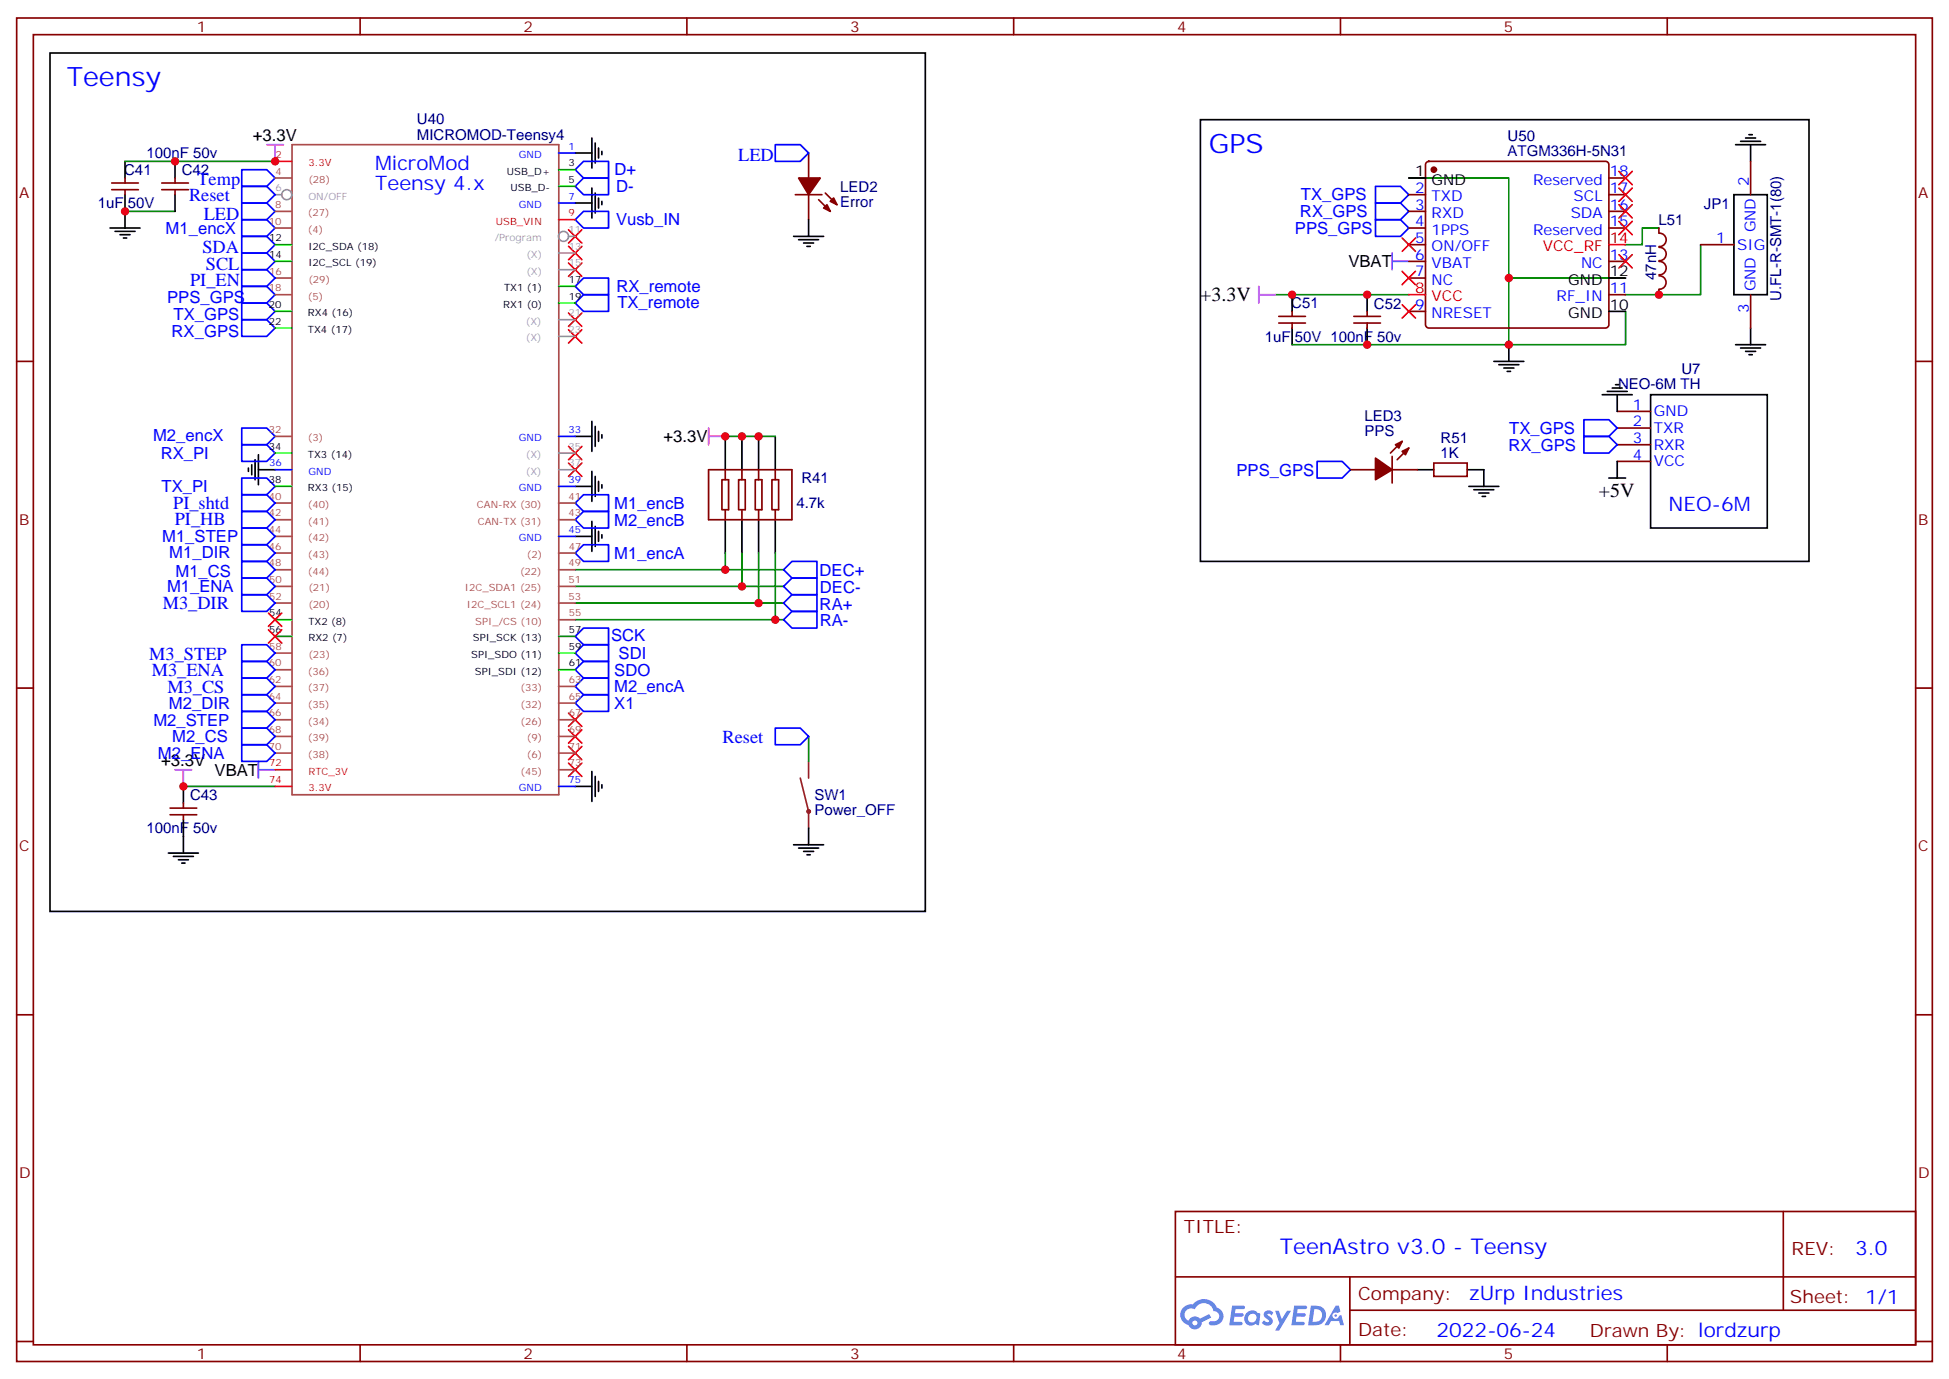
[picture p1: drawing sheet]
<svg xmlns="http://www.w3.org/2000/svg" width="412mm" height="292mm" viewBox="0 0 412 292" stroke-linecap="round" stroke-linejoin="round" font-family="sans-serif">
<g fill="none" stroke="#870000" stroke-width=".35">
<path d="M3.5 3.8h405.4v284.3h-405.4zM7.1 7.3h398.2v277.3h-398.2zM76.2 3.8v3.5M145.3 3.8v3.5M214.5 3.8v3.5M283.6 3.8v3.5M352.8 3.8v3.5M3.5 76.5h3.6M405.3 76.5h3.6M3.5 145.6h3.6M405.3 145.6h3.6M3.5 214.8h3.6"/>
<path d="M405.3 214.8h3.6M248.7 256.4h156.6v28.2h-156.6zM377.3 256.4v20.9M248.7 270.2h156.5M285.6 277.3h119.6M285.6 270.2v14.2M3.5 283.9h3.6M76.2 284.6v3.5M145.3 284.6v3.5M214.5 284.6v3.5M283.6 284.6v3.5M352.8 284.6v3.5"/>
<path d="M405.3 283.9h3.6"/>
</g>
<g fill="#5487ff">
<path d="M267.7 277.6a1.22 1.22 0 0 1 1.7 .2l-.4 .6a.47 .47 0 0 0-.3-.4 .47 .47 0 0 0-.5 .2v.1a1.55 1.55 0 0 1 1.1 1.5 1.34 1.34 0 0 1-2.3 .2l.5-.6 .7 .5a.29 .29 0 0 0 .3-.3 .29 .29 0 0 0-.2-.3 1.04 1.04 0 0 1-.6-1.7z"/>
<path d="M260.7 276.3h2.1a.43 .43 0 0 1 .5 .1 .43 .43 0 0 1 .1 .5l-.3 .2h-1.7l-.1 .8h1.5a.37 .37 0 0 1 .3 .4 .37 .37 0 0 1-.3 .4h-1.6l-.2 1.1h1.3a.43 .43 0 0 1 .5 0 .43 .43 0 0 1 .1 .5l-.3 .2h-2.5z"/>
<path d="M273.8 276.3h2.2a.43 .43 0 0 1 .4 .1 .43 .43 0 0 1 .1 .5l-.3 .2h-1.6l-.2 .8h1.6a.37 .37 0 0 1 .3 .4 .37 .37 0 0 1-.4 .4h-1.6l-.1 1.1h1.3a.43 .43 0 0 1 .4 0 .43 .43 0 0 1 .1 .5l-.3 .2h-2.4z"/>
<path d="M282.6 276.3h.7l.3 1.3-.6 .3a.69 .69 0 0 0-1 .3 .69 .69 0 0 0 .4 .9 .69 .69 0 0 0 .9-.6l.5-.2 .6 2.2h-.8l-.2-.9h-1.8l-.5 .9h-.8z"/>
<path d="M269.8 277.4h.8l.6 1.8 1.1-1.8h.9l-2.6 4.2h-.8l.9-1.5z"/>
<path d="M277.4 276.3l-.6 4.2h1.3a2.11 2.11 0 0 0 2.5-2.1 2.11 2.11 0 0 0-2.5-2.1zM278.1 277.1a1.39 1.39 0 0 1 1.7 1.4 1.39 1.39 0 0 1-1.8 1.3h-.3z"/>
<path d="M263.7 277.9a1.47 1.47 0 0 0-.1 2.1 1.47 1.47 0 0 0 2.1 .2l.7 .3 .3-2.3-.2-.3h-.4a1.49 1.49 0 0 0-2.4 0zM264.4 278.3a.92 .92 0 0 1 1.5 .5 .92 .92 0 0 1-1.3 1.1 .9 .9 0 0 1-.2-1.6z"/>
<path d="M250.4 276.7a2.18 2.18 0 0 0 1.1 3.7 1.44 1.44 0 0 0 1.6 .9 1.44 1.44 0 0 0 1.2-1.4l2-1.1-.5-.7-1.9 1a1.47 1.47 0 0 0-2.4 .4 1.39 1.39 0 0 1-.7-1.9 1.39 1.39 0 0 1 2-.5 2.08 2.08 0 0 1 2.2-1.3 2.08 2.08 0 0 1 1.8 1.7 1.07 1.07 0 0 1 1.2 1 1.07 1.07 0 0 1-1 1.1h-.7a.43 .43 0 0 0-.5 .4 .43 .43 0 0 0 .4 .5 2 2 0 0 0 2.4-1 2 2 0 0 0-.7-2.6l-.4-.2a2.98 2.98 0 0 0-5.1-.6l-1.1 .1zM252.3 280a.55 .55 0 0 1 1.1 0 .55 .55 0 0 1-1.1 0z"/>
<circle cx="282.6" cy="278.4" r=".26"/>
</g>
<g fill="none" stroke="#000" stroke-width=".35">
<path d="M10.6 11.2h185.2v181.7h-185.2zM26.5 34.1v3.6M37 34.1v3.6M121.7 32.4h3.5M125.2 29.2v6.4M125.2 39.8v6.3M125.9 30.3v4.2M126.6 31.3v2.1M127.4 32v.7M254 25.3h128.8v93.5h-128.8zM298.1 37.7h3.5M367.2 30.6h6.4"/>
<path d="M368.3 29.9h4.2M369.4 29.2h2.1M370.1 28.5h.7M370.4 30.6v3.5M23.3 48.3h6.3M24.3 49h4.3M25.4 49.7h2.1M26.1 50.4h.7M26.5 41.2v7.1M37 41.2v3.5M121.7 43h3.5M125.9 40.9v4.2"/>
<path d="M126.6 41.9v2.1M127.4 42.6v.7M167.9 50h6.4M169 50.7h4.2M170 51.4h2.2M170.7 52.1h.7M171.1 46.5v3.5M340.4 58.8h3.6M366.9 41.2h7v21.2h-7zM273.4 62.4v3.5M273.4 69.4v3.6M289.3 62.4v3.5"/>
<path d="M289.3 69.4v3.6M316.1 76.5h6.3M317.1 77.2h4.3M318.2 77.9h2.1M318.9 78.6h.7M319.3 73v3.5M340.4 65.9h3.6M367.2 73h6.4M368.3 73.7h4.2M369.4 74.4h2.1M370.1 75.1h.7M370.4 69.4v3.6"/>
<path d="M52.6 99.1v.7M53.3 98.4v2.1M54 97.3v4.2M54.7 99.4h3.5M54.7 96.2v6.4M121.7 92.4h3.5M125.2 89.2v6.3M125.2 99.8v6.3M125.9 90.2v4.3M126.6 91.3v2.1M127.4 92v.7M153.5 92.4v7"/>
<path d="M157 92.4v7M160.5 92.4v7M164 92.4v7M299.9 99.4h3.5M310.4 99.4h3.6v3.5M339 83.5h6.4M340.1 82.8h4.2M341.1 82.1h2.2M341.8 81.4h.7M342.2 83.5v3.6M342.2 97.6v3.6M349.2 83.5h24.7v28.3h-24.7z"/>
<path d="M121.7 113.5h3.5M121.7 102.9h3.5M125.2 110.3v6.4M125.9 100.8v4.3M125.9 111.4v4.2M126.6 101.9v2.1M126.6 112.5v2.1M127.4 102.6v.7M127.4 113.2v.7M153.5 110v7.1M157 110v7.1M160.5 110v7.1"/>
<path d="M164 110v7.1M310.8 102.9h6.3M311.9 103.6h4.2M312.9 104.4h2.1M313.6 105.1h.7M340.4 101.2h3.6M38.8 166.4v3.6M38.8 173.5v7.1M121.7 166.4h3.5M125.2 163.3v6.3M125.9 164.3v4.3M126.6 165.4v2.1"/>
<path d="M127.4 166.1v.7M167.9 178.8h6.4M169 179.5h4.2M171.1 175.3v3.5M35.6 180.6h6.4M36.7 181.3h4.2M37.7 182h2.2M38.5 182.7h.7M170 180.2h2.2M170.7 180.9h.7"/>
</g>
<g fill="none" stroke="#00f" stroke-width=".35">
<path d="M51.2 35.9h5.2l1.8 1.8-1.8 1.7h-5.2zM51.2 39.4h5.2l1.8 1.8-1.8 1.8h-5.2zM118.2 32.4h3.5M121.7 39.4l1.8-1.7h5.3v3.5h-5.3zM121.7 35.9l1.8-1.8h5.3v3.6h-5.3zM164 30.6h5.3l1.8 1.8-1.8 1.7h-5.3zM291 39.4h5.3l1.8 1.8-1.8 1.8h-5.3zM51.2 50h5.2l1.8 1.8-1.8 1.8h-5.2zM51.2 53.6h5.2l1.8 1.7-1.8 1.8h-5.2zM51.2 43h5.2l1.8 1.7-1.8 1.8h-5.2zM51.2 46.5h5.2l1.8 1.8-1.8 1.7h-5.2zM51.2 57.1h5.2l1.8 1.7-1.8 1.8h-5.2z"/>
<path d="M118.2 43h3.5M121.7 46.5l1.8-1.8h5.3v3.6h-5.3zM291 46.5h5.3l1.8 1.8-1.8 1.7h-5.3zM291 43h5.3l1.8 1.7-1.8 1.8h-5.3zM51.2 64.1h5.2l1.8 1.8-1.8 1.8h-5.2zM51.2 67.7h5.2l1.8 1.7-1.8 1.8h-5.2zM51.2 60.6h5.2l1.8 1.8-1.8 1.7h-5.2zM121.7 60.6l1.8-1.8h5.3v3.6h-5.3zM121.7 64.1l1.8-1.7h5.3v3.5h-5.3zM51.2 94.1h5.2l1.8 1.8-1.8 1.7h-5.2zM51.2 90.6h5.2l1.8 1.8-1.8 1.7h-5.2zM58.2 99.4h3.5"/>
<path d="M118.2 92.4h3.5M278.7 97.6h5.3l1.8 1.8-1.8 1.8h-5.3zM335.1 88.8h5.3l1.8 1.8-1.8 1.8h-5.3zM335.1 92.4h5.3l1.8 1.7-1.8 1.8h-5.3zM51.2 101.2h5.2l1.8 1.7-1.8 1.8h-5.2zM51.2 118.8h5.2l1.8 1.8-1.8 1.7h-5.2zM51.2 115.3h5.2l1.8 1.8-1.8 1.7h-5.2zM51.2 111.8h5.2l1.8 1.7-1.8 1.8h-5.2zM51.2 104.7h5.2l1.8 1.8-1.8 1.7h-5.2zM51.2 108.2h5.2l1.8 1.8-1.8 1.8h-5.2zM118.2 102.9h3.5M118.2 113.5h3.5"/>
<path d="M121.7 117.1l1.8-1.8h5.3v3.5h-5.3zM121.7 106.5l1.8-1.8h5.3v3.5h-5.3zM121.7 110l1.8-1.8h5.3v3.6h-5.3zM51.2 125.9h5.2l1.8 1.7-1.8 1.8h-5.2zM51.2 122.3h5.2l1.8 1.8-1.8 1.8h-5.2zM51.2 136.5h5.2l1.8 1.7-1.8 1.8h-5.2zM51.2 140h5.2l1.8 1.7-1.8 1.8h-5.2zM121.7 134.7l1.8-1.8h5.3v3.6h-5.3zM121.7 138.2l1.8-1.7h5.3v3.5h-5.3zM165.8 131.2l1.8-1.8h5.3v3.5h-5.3zM165.8 127.6l1.8-1.7h5.3v3.5h-5.3zM165.8 124.1l1.8-1.8h5.3v3.6h-5.3z"/>
<path d="M165.8 120.6l1.8-1.8h5.3v3.5h-5.3zM51.2 143.5h5.2l1.8 1.8-1.8 1.7h-5.2zM51.2 147h5.2l1.8 1.8-1.8 1.8h-5.2zM51.2 150.6h5.2l1.8 1.7-1.8 1.8h-5.2zM51.2 154.1h5.2l1.8 1.8-1.8 1.7h-5.2zM51.2 157.6h5.2l1.8 1.8-1.8 1.7h-5.2zM121.7 141.7l1.8-1.7h5.3v3.5h-5.3zM121.7 145.3l1.8-1.8h5.3v3.5h-5.3zM121.7 148.8l1.8-1.8h5.3v3.6h-5.3zM164 154.1h5.3l1.8 1.8-1.8 1.7h-5.3zM118.2 166.4h3.5"/>
</g>
<path d="M56.4 30.6h3.6M58.2 30.6v3.5M266.3 62.4h3.6M266.3 60.6v3.5M149.9 92.4h3.6M149.9 90.6v3.5M37 162.9h3.6M38.8 162.9v3.5" fill="none" stroke="#f0f" stroke-width=".35"/>
<path d="M294.6 55.3h3.5M294.6 53.6v3.5M54.7 162.9h3.5M54.7 161.1v3.6" fill="none" stroke="#90f" stroke-width=".35"/>
<g fill="none" stroke="#f00" stroke-width=".35">
<path d="M58.2 34.1h3.5M342.5 36.3l2.9 2.8M342.5 39.8l2.9 2.8M345.4 36.3l-2.9 2.8M345.4 39.8l-2.9 2.8M118.2 46.5h3.5M120.3 48.6l2.8 2.8M120.3 52.1l2.8 2.9M120.3 55.7l2.8 2.8M123.1 48.6l-2.8 2.8M123.1 52.1l-2.8 2.9M123.1 55.7l-2.8 2.8"/>
<path d="M296.7 57.4l2.8 2.9M296.7 50.4l2.8 2.8M299.5 57.4l-2.8 2.9M299.5 50.4l-2.8 2.8M340.4 51.8h3.6M342.5 43.3l2.9 2.8M342.5 46.8l2.9 2.9M342.5 53.9l2.9 2.8M345.4 43.3l-2.9 2.8M345.4 46.8l-2.9 2.9M345.4 53.9l-2.9 2.8M120.3 66.3l2.8 2.8"/>
<path d="M120.3 69.8l2.8 2.8M123.1 66.3l-2.8 2.8M123.1 69.8l-2.8 2.8M296.7 64.5l2.8 2.8M298.1 62.4h3.5M299.5 64.5l-2.8 2.8M120.3 94.5l2.8 2.8M120.3 98l2.8 2.8M123.1 94.5l-2.8 2.8M123.1 98l-2.8 2.8M56.8 129.8l2.8 2.8M56.8 133.3l2.8 2.8"/>
<path d="M59.6 129.8l-2.8 2.8M59.6 133.3l-2.8 2.8M120.3 150.9l2.8 2.8M120.3 154.4l2.8 2.9M120.3 158l2.8 2.8M123.1 150.9l-2.8 2.8M123.1 154.4l-2.8 2.9M123.1 158l-2.8 2.8M58.2 166.4h3.5M58.2 162.9h3.5M120.3 161.5l2.8 2.8M123.1 161.5l-2.8 2.8"/>
</g>
<g fill="none" stroke="#008700" stroke-width=".35">
<path d="M26.5 34.1h31.7M298.1 37.7h21.2v35.3M26.5 44.7h10.5M319.3 58.8h24.7M351 48.3h-3.5v3.5h-3.5M359.8 51.8v10.6h-15.8M269.9 62.4h28.2M273.4 73h45.9M344 65.9v7.1h-24.7M153.5 92.4h10.5M153.5 117.1v3.5M157 117.1v7"/>
<path d="M160.5 117.1v10.5M164 117.1v14.1M121.7 120.6h44.1M121.7 124.1h44.1M121.7 127.6h44.1M121.7 131.2h44.1M171.1 155.9v5.2M38.8 166.4h19.4"/>
</g>
<g fill="none" stroke="#870000" stroke-width=".35">
<path d="M23.6 38.7h5.7M26.5 37.7v1M34.2 38.7h5.7M37 37.7v1M171.1 32.4v5.3M301.9 34.4l.4-.3h37.4a.71 .71 0 0 1 .7 .8v33.8a.76 .76 0 0 1-.7 .7h-37.4a.76 .76 0 0 1-.7-.7v-33.8zM340.4 37.7h3.6M370.4 34.1v7.1M23.6 40.1h5.7M26.5 40.1v1.1M34.2 40.1h5.7M37 40.1v1.1"/>
<path d="M168.3 41.2h5.6M171.1 41.2v5.3M173.2 42.3l2.5 2.4M174.6 40.9l2.5 2.4M298.1 51.8h3.5M298.1 41.2h3.5M298.1 44.7h3.5M298.1 48.3h3.5M298.1 55.3h3.5M298.1 58.8h3.5M340.4 41.2h3.6M340.4 44.7h3.6"/>
<path d="M340.4 48.3h3.6M340.4 55.3h3.6M351 48.3v1M351 49.4a1.41 1.41 0 0 1 1.6 1.4 1.41 1.41 0 0 1-1.6 1.4M351 52.4a1.41 1.41 0 0 1 1.6 1.4 1.41 1.41 0 0 1-1.6 1.4M351 55.3a1.41 1.41 0 0 1 1.6 1.4 1.41 1.41 0 0 1-1.6 1.4M351 58.4a1.41 1.41 0 0 1 1.5 1.4 1.41 1.41 0 0 1-1.5 1.4M359.8 51.8h7.1M270.6 67h5.6M270.6 68.4h5.6M273.4 65.9v1.1M273.4 68.4v1"/>
<path d="M286.5 67h5.6M286.5 68.4h5.6M289.3 65.9v1.1M289.3 68.4v1M298.1 65.9h3.5M340.4 62.4h3.6M351 61.3v1.1M370.4 62.4v7M149.9 99.4h17.7v10.6h-17.7zM153.5 99.4v2.1M157 99.4v2.1M160.5 99.4v2.1"/>
<path d="M164 99.4v2.1M285.8 99.4h5.2M294.6 99.4h5.3M294.6 96.6v5.6M296.7 93.4l-2.5 2.5M298.1 94.8l-2.5 2.5M303.4 98h7v2.8h-7zM342.2 87.1h7M342.2 90.6h7M342.2 94.1h7M342.2 97.6h7M152.8 101.5h1.4v6.4h-1.4z"/>
<path d="M153.5 107.9v2.1M156.3 101.5h1.4v6.4h-1.4zM157 107.9v2.1M159.8 101.5h1.4v6.4h-1.4zM160.5 107.9v2.1M163.3 101.5h1.4v6.4h-1.4zM164 107.9v2.1M36 171h5.6M36 172.4h5.6M38.8 170v1M38.8 172.4v1.1"/>
</g>
<g fill="#870000" stroke="#870000" stroke-width=".35">
<path d="M175 43.3l.7 1.4-1.4-.7z"/>
<path d="M175.7 42.6l.7-.7 .7 1.4z"/>
<path d="M169 37.7h4.6l-2.5 3.5z"/>
<path d="M296.7 95.5l1.4-.7-.7 1.4z"/>
<path d="M295.3 94.1l1.4-.7-.7 1.4z"/>
<path d="M291 96.9l3.6 2.5-3.6 2.1z"/>
<circle cx="303.4" cy="35.9" r=".53"/>
</g>
<g fill="none" stroke="#a64a4a" stroke-width=".35">
<path d="M58.2 37.7h3.5M61.8 30.6h56.4v137.6h-56.4zM58.2 48.3h3.5M58.2 58.8h3.5M58.2 44.7h3.5M58.2 62.4h3.5M58.2 92.4h3.5M58.2 117.1h3.5M58.2 106.5h3.5M58.2 110h3.5M58.2 113.5h3.5M118.2 117.1h3.5"/>
<path d="M118.2 106.5h3.5M118.2 110h3.5M58.2 138.2h3.5M58.2 120.6h3.5M58.2 127.6h3.5M58.2 124.1h3.5M118.2 120.6h3.5M118.2 127.6h3.5M118.2 124.1h3.5M118.2 131.2h3.5M58.2 141.7h3.5M58.2 145.3h3.5"/>
<path d="M58.2 152.3h3.5M58.2 148.8h3.5M58.2 155.9h3.5M58.2 159.4h3.5M118.2 145.3h3.5M118.2 152.3h3.5M118.2 148.8h3.5M118.2 155.9h3.5M118.2 159.4h3.5M118.2 162.9h3.5"/>
</g>
<g fill="none" stroke="#999" stroke-width=".35">
<path d="M58.2 41.2h1.4M118.2 57.1h3.5M118.2 53.6h3.5M120.3 50h1.4M118.2 67.7h3.5M118.2 71.2h3.5M118.2 95.9h3.5M118.2 99.4h3.5"/>
<circle cx="60.7" cy="41.2" r="1.06"/>
<circle cx="119.2" cy="50" r="1.06"/>
</g>
<g fill="none" stroke="#0f0" stroke-width=".35">
<path d="M118.2 35.9h3.5M118.2 39.4h3.5M58.2 55.3h3.5M58.2 51.8h3.5M58.2 65.9h3.5M58.2 69.4h3.5M118.2 64.1h3.5M118.2 60.6h3.5M58.2 95.9h3.5M58.2 102.9h3.5M58.2 134.7h3.5M58.2 131.2h3.5"/>
<path d="M118.2 134.7h3.5M118.2 138.2h3.5M118.2 141.7h3.5"/>
</g>
<g fill="none" stroke="#8c2424" stroke-width=".35">
<path d="M169.3 164.7l1.8 7v3.6M171.1 161.1v3.6"/>
<circle cx="171.1" cy="171.7" r=".35"/>
</g>
<g fill="#c00">
<circle cx="38.8" cy="166.4" r=".88"/>
<circle cx="289.3" cy="73" r=".88"/>
<circle cx="289.3" cy="62.4" r=".88"/>
<circle cx="273.4" cy="62.4" r=".88"/>
<circle cx="319.3" cy="58.8" r=".88"/>
<circle cx="319.3" cy="73" r=".88"/>
<circle cx="37" cy="34.1" r=".88"/>
<circle cx="26.5" cy="44.7" r=".88"/>
<circle cx="160.5" cy="92.4" r=".88"/>
<circle cx="157" cy="92.4" r=".88"/>
<circle cx="153.5" cy="92.4" r=".88"/>
<circle cx="153.5" cy="120.6" r=".88"/>
<circle cx="157" cy="124.1" r=".88"/>
<circle cx="160.5" cy="127.6" r=".88"/>
<circle cx="164" cy="131.2" r=".88"/>
<circle cx="58.2" cy="34.1" r=".88"/>
<circle cx="351" cy="62.4" r=".88"/>
</g>
<g font-size="5.6" fill="#00f">
<text x="14.1" y="18.3">Teensy</text>
<text x="255.8" y="32.4">GPS</text>
</g>
<text font-size="4.6" fill="#00f" x="270.8" y="265.4">TeenAstro v3.0 - Teensy</text>
<g font-size="4.2" fill="#00f">
<text x="79.4" y="35.9">MicroMod</text>
<text x="79.4" y="40.1">Teensy 4.x</text>
<text x="353.1" y="108.2">NEO-6M</text>
<text x="392.5" y="265.7">3.0</text>
<text x="310.9" y="275.2">zUrp Industries</text>
<text x="304" y="283">2022-06-24</text>
</g>
<g font-size="4.2">
<text x="253.9" y="63.8">+3.3V</text>
<text x="338.3" y="105.1">+5V</text>
</g>
<g font-size="3.9" fill="#00f">
<text x="156.2" y="34.1">LED</text>
<text x="41.8" y="39.1">Temp</text>
<text x="40" y="42.6">Reset</text>
<text x="43.1" y="46.5">LED</text>
<text x="42.8" y="53.5">SDA</text>
<text x="43.6" y="57.1">SCL</text>
<text x="40.2" y="60.6">PI_EN</text>
<text x="36.6" y="107.7">PI_shtd</text>
<text x="37" y="111.2">PI_HB</text>
<text x="34.4" y="128.9">M3_DIR</text>
<text x="31.6" y="139.6">M3_STEP</text>
<text x="32.1" y="143.1">M3_ENA</text>
<text x="35.4" y="146.7">M3_CS</text>
<text x="152.9" y="157.3">Reset</text>
</g>
<g font-size="3.9" fill="#800">
<text x="250.5" y="261">TITLE:</text>
<text x="379.1" y="265.7">REV:</text>
<text x="287.4" y="275.2">Company:</text>
<text x="378.7" y="275.8">Sheet: 1/1</text>
<text x="287.4" y="282.9">Date:</text>
<text x="336.4" y="282.9">Drawn By: lordzurp</text>
</g>
<g font-size="3.5">
<text x="53.5" y="29.7">+3.3V</text>
<text x="285.3" y="56.5">VBAT</text>
<text x="140.4" y="93.6">+3.3V</text>
<text x="34.1" y="162">+3.3V</text>
<text x="45.4" y="164.1">VBAT</text>
</g>
<g font-size="3.5" fill="#00f">
<text x="130" y="37.1">D+</text>
<text x="130.4" y="40.7">D-</text>
<text x="130.4" y="47.7">Vusb_IN</text>
<text x="275.1" y="46">RX_GPS</text>
<text x="275.3" y="42.4">TX_GPS</text>
<text x="35" y="49.6">M1_encX</text>
<text x="274" y="49.5">PPS_GPS</text>
<text x="35.4" y="64.1">PPS_GPS</text>
<text x="130.4" y="61.8">RX_remote</text>
<text x="130.6" y="65.3">TX_remote</text>
<text x="36.3" y="71.2">RX_GPS</text>
<text x="36.7" y="67.7">TX_GPS</text>
<text x="32.4" y="93.4">M2_encX</text>
<text x="319.2" y="95.3">RX_GPS</text>
<text x="319.4" y="91.8">TX_GPS</text>
<text x="34" y="97.1">RX_PI</text>
<text x="261.6" y="100.6">PPS_GPS</text>
<text x="34.2" y="104.1">TX_PI</text>
<text x="130" y="107.8">M1_encB</text>
<text x="130" y="111.2">M2_encB</text>
<text x="34.3" y="114.6">M1_STEP</text>
<text x="35.8" y="118.2">M1_DIR</text>
<text x="130" y="118.3">M1_encA</text>
<text x="35.3" y="125.3">M1_ENA</text>
<text x="37.1" y="122.1">M1_CS</text>
<text x="173.4" y="121.9">DEC+</text>
<text x="173.5" y="125.5">DEC-</text>
<text x="173.4" y="129">RA+</text>
<text x="129.3" y="135.6">SCK</text>
<text x="173.5" y="132.5">RA-</text>
<text x="130" y="143">SDO</text>
<text x="130.9" y="139.5">SDI</text>
<text x="130" y="146.6">M2_encA</text>
<text x="32.4" y="153.6">M2_STEP</text>
<text x="35.8" y="150.1">M2_DIR</text>
<text x="130" y="150.1">X1</text>
<text x="33.4" y="160.6">M2_ENA</text>
<text x="36.5" y="157.1">M2_CS</text>
</g>
<g font-size="3.2" fill="#800">
<text x="41.6" y="6.8">1</text>
<text x="110.8" y="6.8">2</text>
<text x="179.9" y="6.8">3</text>
<text x="249.1" y="6.8">4</text>
<text x="318.2" y="6.8">5</text>
<text x="4.1" y="41.9">A</text>
<text x="405.9" y="41.9">A</text>
<text x="4.1" y="111.1">B</text>
<text x="405.9" y="111.1">B</text>
<text x="4.1" y="180.2">C</text>
<text x="405.9" y="180.2">C</text>
<text x="4.1" y="249.3">D</text>
<text x="405.9" y="249.3">D</text>
<text x="41.6" y="287.6">1</text>
<text x="110.8" y="287.6">2</text>
<text x="179.9" y="287.6">3</text>
<text x="249.1" y="287.6">4</text>
<text x="318.2" y="287.6">5</text>
</g>
<g font-size="3.2" fill="#000080">
<text x="88.2" y="29.6">MICROMOD-Teensy4</text>
<text x="88.2" y="26.3">U40</text>
<text x="319" y="29.7">U50</text>
<text x="31" y="33.5">100nF 50v</text>
<text x="319" y="32.9">ATGM336H-5N31</text>
<text x="26.3" y="37">C41</text>
<text x="38.5" y="37.1">C42</text>
<text x="177.8" y="40.6">LED2</text>
<text x="20.7" y="44.1">1uF 50V</text>
<text x="177.8" y="43.7">Error</text>
<text x="350.9" y="47.7">L51</text>
<text x="360.5" y="44.1">JP1</text>
<text x="350.4" y="59.2" transform="rotate(-90 350.4 59.2)">47nH</text>
<text x="273.2" y="65.2">C51</text>
<text x="290.7" y="65.3">C52</text>
<text x="376.9" y="63.7" transform="rotate(-90 376.9 63.7)">U.FL-R-SMT-1(80)</text>
<text x="267.6" y="72.3">1uF 50V 100nF 50v</text>
<text x="342.4" y="82.3">NEO-6M TH</text>
<text x="355.8" y="79.1">U7</text>
<text x="288.7" y="89.2">LED3</text>
<text x="288.7" y="92.4">PPS</text>
<text x="304.8" y="93.8">R51</text>
<text x="304.8" y="96.9">1K</text>
<text x="168.5" y="107.6">4.7k</text>
<text x="169.6" y="102.3">R41</text>
<text x="40.2" y="169.4">C43</text>
<text x="172.3" y="172.5">Power_OFF</text>
<text x="172.3" y="169.4">SW1</text>
<text x="31" y="176.4">100nF 50v</text>
</g>
<g font-size="3.2">
<text x="299.4" y="37.3">1</text>
<text x="302.9" y="39.1">GND</text>
<text x="340.6" y="58.5">12</text>
<text x="331.8" y="60.3">GND</text>
<text x="340.6" y="65.5">10</text>
<text x="331.8" y="67.3">GND</text>
</g>
<g font-size="3.2" fill="#00f">
<text x="299.4" y="40.9">2</text>
<text x="324.4" y="39.1">Reserved</text>
<text x="340.6" y="40.9">17</text>
<text x="340.6" y="37.3">18</text>
<text x="370.1" y="39.4" transform="rotate(-90 370.1 39.4)">2</text>
<text x="299.4" y="44.4">3</text>
<text x="299.4" y="47.9">4</text>
<text x="302.9" y="42.6">TXD</text>
<text x="302.9" y="46.1">RXD</text>
<text x="332.3" y="46.1">SDA</text>
<text x="333" y="42.6">SCL</text>
<text x="340.6" y="47.9">15</text>
<text x="340.6" y="44.4">16</text>
<text x="299.4" y="51.4">5</text>
<text x="302.9" y="49.7">1PPS</text>
<text x="302.9" y="53.2">ON/OFF</text>
<text x="324.4" y="49.7">Reserved</text>
<text x="363.1" y="51.4">1</text>
<text x="367.6" y="52.8">SIG</text>
<text x="371.5" y="49.2" transform="rotate(-90 371.5 49.2)">GND</text>
<text x="299.4" y="55">6</text>
<text x="299.4" y="58.5">7</text>
<text x="302.9" y="56.7">VBAT</text>
<text x="334.5" y="56.7">NC</text>
<text x="340.6" y="55">13</text>
<text x="299.4" y="65.5">9</text>
<text x="302.9" y="60.3">NC</text>
<text x="329.4" y="63.8">RF_IN</text>
<text x="340.6" y="62">11</text>
<text x="371.5" y="61.7" transform="rotate(-90 371.5 61.7)">GND</text>
<text x="302.9" y="67.3">NRESET</text>
<text x="370.1" y="66.2" transform="rotate(-90 370.1 66.2)">3</text>
<text x="345.5" y="86.7">1</text>
<text x="350" y="88.1">GND</text>
<text x="345.5" y="90.2">2</text>
<text x="345.5" y="93.8">3</text>
<text x="350" y="91.7">TXR</text>
<text x="350" y="95.2">RXR</text>
<text x="345.5" y="97.3">4</text>
<text x="350" y="98.7">VCC</text>
</g>
<g font-size="3.2" fill="#f00">
<text x="326.5" y="53.2">VCC_RF</text>
<text x="340.6" y="51.4">14</text>
<text x="299.4" y="62">8</text>
<text x="302.9" y="63.8">VCC</text>
</g>
<g font-size="2.1" fill="#f00">
<text x="58.3" y="33.5">2</text>
<text x="65.3" y="35.2">3.3V</text>
<text x="104.9" y="47.5">USB_VIN</text>
<text x="120.3" y="45.8">9</text>
<text x="57" y="165.7">74</text>
<text x="57" y="162.2">72</text>
<text x="65.3" y="167.5">3.3V</text>
<text x="65.3" y="164">RTC_3V</text>
</g>
<g font-size="2.1" fill="#00f">
<text x="109.8" y="33.4">GND</text>
<text x="120.3" y="31.7">1</text>
<text x="109.8" y="44">GND</text>
<text x="120.3" y="42.3">7</text>
<text x="109.8" y="93.4">GND</text>
<text x="120.3" y="91.7">33</text>
<text x="57" y="98.7">36</text>
<text x="65.3" y="100.5">GND</text>
<text x="109.8" y="104">GND</text>
<text x="120.3" y="102.2">39</text>
<text x="120.3" y="112.8">45</text>
<text x="109.8" y="114.6">GND</text>
<text x="109.8" y="167.5">GND</text>
<text x="120.3" y="165.7">75</text>
</g>
<g font-size="2.1">
<text x="120.3" y="35.2">3</text>
<text x="107.3" y="37">USB_D+</text>
<text x="108" y="40.5">USB_D-</text>
<text x="120.3" y="38.7">5</text>
<text x="57" y="51.1">12</text>
<text x="65.3" y="52.8">I2C_SDA (18)</text>
<text x="57" y="54.6">14</text>
<text x="65.3" y="56.4">I2C_SCL (19)</text>
<text x="120.4" y="59.9">17</text>
<text x="56.9" y="65.2">20</text>
<text x="106.5" y="65.2">RX1 (0)</text>
<text x="106.7" y="61.6">TX1 (1)</text>
<text x="120.4" y="63.4">19</text>
<text x="56.9" y="68.7">22</text>
<text x="65.2" y="66.9">RX4 (16)</text>
<text x="65.2" y="70.5">TX4 (17)</text>
<text x="56.9" y="95.2">34</text>
<text x="65.2" y="96.9">TX3 (14)</text>
<text x="56.9" y="102.2">38</text>
<text x="65.2" y="104">RX3 (15)</text>
<text x="57" y="130.5">54</text>
<text x="57" y="134">56</text>
<text x="65.3" y="135.7">RX2 (7)</text>
<text x="65.3" y="132.2">TX2 (8)</text>
<text x="100.1" y="135.7">SPI_SCK (13)</text>
<text x="120.4" y="134">57</text>
<text x="120.4" y="137.5">59</text>
<text x="99.7" y="139.3">SPI_SDO (11)</text>
<text x="100.5" y="142.8">SPI_SDI (12)</text>
<text x="120.4" y="141.1">61</text>
</g>
<g font-size="2.1" fill="#999">
<text x="58.3" y="40.5">6</text>
<text x="65.3" y="42.2">ON/OFF</text>
<text x="104.7" y="51.1">/Program</text>
<text x="120.3" y="49.3">11</text>
<text x="120.4" y="52.9">13</text>
<text x="111.4" y="58.1">(X)</text>
<text x="111.4" y="54.6">(X)</text>
<text x="120.4" y="56.4">15</text>
<text x="111.3" y="68.7">(X)</text>
<text x="120.3" y="67">21</text>
<text x="120.3" y="70.5">23</text>
<text x="111.3" y="72.2">(X)</text>
<text x="120.3" y="95.2">35</text>
<text x="111.3" y="96.9">(X)</text>
<text x="111.3" y="100.5">(X)</text>
<text x="120.3" y="98.7">37</text>
</g>
<g font-size="2.1" fill="#a54b4b">
<text x="58.3" y="37">4</text>
<text x="65.3" y="38.7">(28)</text>
<text x="56.9" y="47.6">10</text>
<text x="58.2" y="44">8</text>
<text x="65.2" y="45.8">(27)</text>
<text x="65.2" y="49.3">(4)</text>
<text x="57" y="58.1">16</text>
<text x="65.3" y="59.9">(29)</text>
<text x="56.9" y="61.7">18</text>
<text x="65.2" y="63.4">(5)</text>
<text x="56.9" y="91.7">32</text>
<text x="65.2" y="93.4">(3)</text>
<text x="56.9" y="105.8">40</text>
<text x="65.2" y="107.5">(40)</text>
<text x="100.9" y="107.5">CAN-RX (30)</text>
<text x="120.3" y="105.8">41</text>
<text x="56.9" y="109.3">42</text>
<text x="56.9" y="112.8">44</text>
<text x="65.2" y="111">(41)</text>
<text x="101.1" y="111">CAN-TX (31)</text>
<text x="120.3" y="109.3">43</text>
<text x="56.9" y="116.4">46</text>
<text x="56.9" y="119.9">48</text>
<text x="65.2" y="114.6">(42)</text>
<text x="65.2" y="118.1">(43)</text>
<text x="111.5" y="118.1">(2)</text>
<text x="120.3" y="119.9">49</text>
<text x="120.4" y="116.4">47</text>
<text x="57" y="123.4">50</text>
<text x="65.2" y="121.6">(44)</text>
<text x="65.3" y="125.1">(21)</text>
<text x="98.4" y="125.1">I2C_SDA1 (25)</text>
<text x="110" y="121.6">(22)</text>
<text x="120.3" y="123.4">51</text>
<text x="57" y="126.9">52</text>
<text x="65.3" y="128.7">(20)</text>
<text x="98.8" y="128.7">I2C_SCL1 (24)</text>
<text x="120.3" y="126.9">53</text>
<text x="120.4" y="130.5">55</text>
<text x="57" y="137.5">58</text>
<text x="100.6" y="132.2">SPI_/CS (10)</text>
<text x="56.9" y="141.1">60</text>
<text x="65.2" y="142.8">(36)</text>
<text x="65.3" y="139.3">(23)</text>
<text x="56.9" y="144.6">62</text>
<text x="56.9" y="148.1">64</text>
<text x="65.2" y="146.3">(37)</text>
<text x="65.2" y="149.8">(35)</text>
<text x="110.2" y="149.8">(32)</text>
<text x="110.2" y="146.3">(33)</text>
<text x="120.4" y="148.1">65</text>
<text x="120.4" y="144.6">63</text>
<text x="56.9" y="151.6">66</text>
<text x="56.9" y="155.2">68</text>
<text x="65.2" y="153.4">(34)</text>
<text x="110.2" y="153.4">(26)</text>
<text x="120.4" y="155.2">69</text>
<text x="120.4" y="151.6">67</text>
<text x="56.9" y="158.7">70</text>
<text x="65.2" y="156.9">(39)</text>
<text x="65.2" y="160.4">(38)</text>
<text x="111.5" y="160.4">(6)</text>
<text x="111.5" y="156.9">(9)</text>
<text x="120.4" y="158.7">71</text>
<text x="110.2" y="164">(45)</text>
<text x="120.4" y="162.2">73</text>
</g>
</svg>
